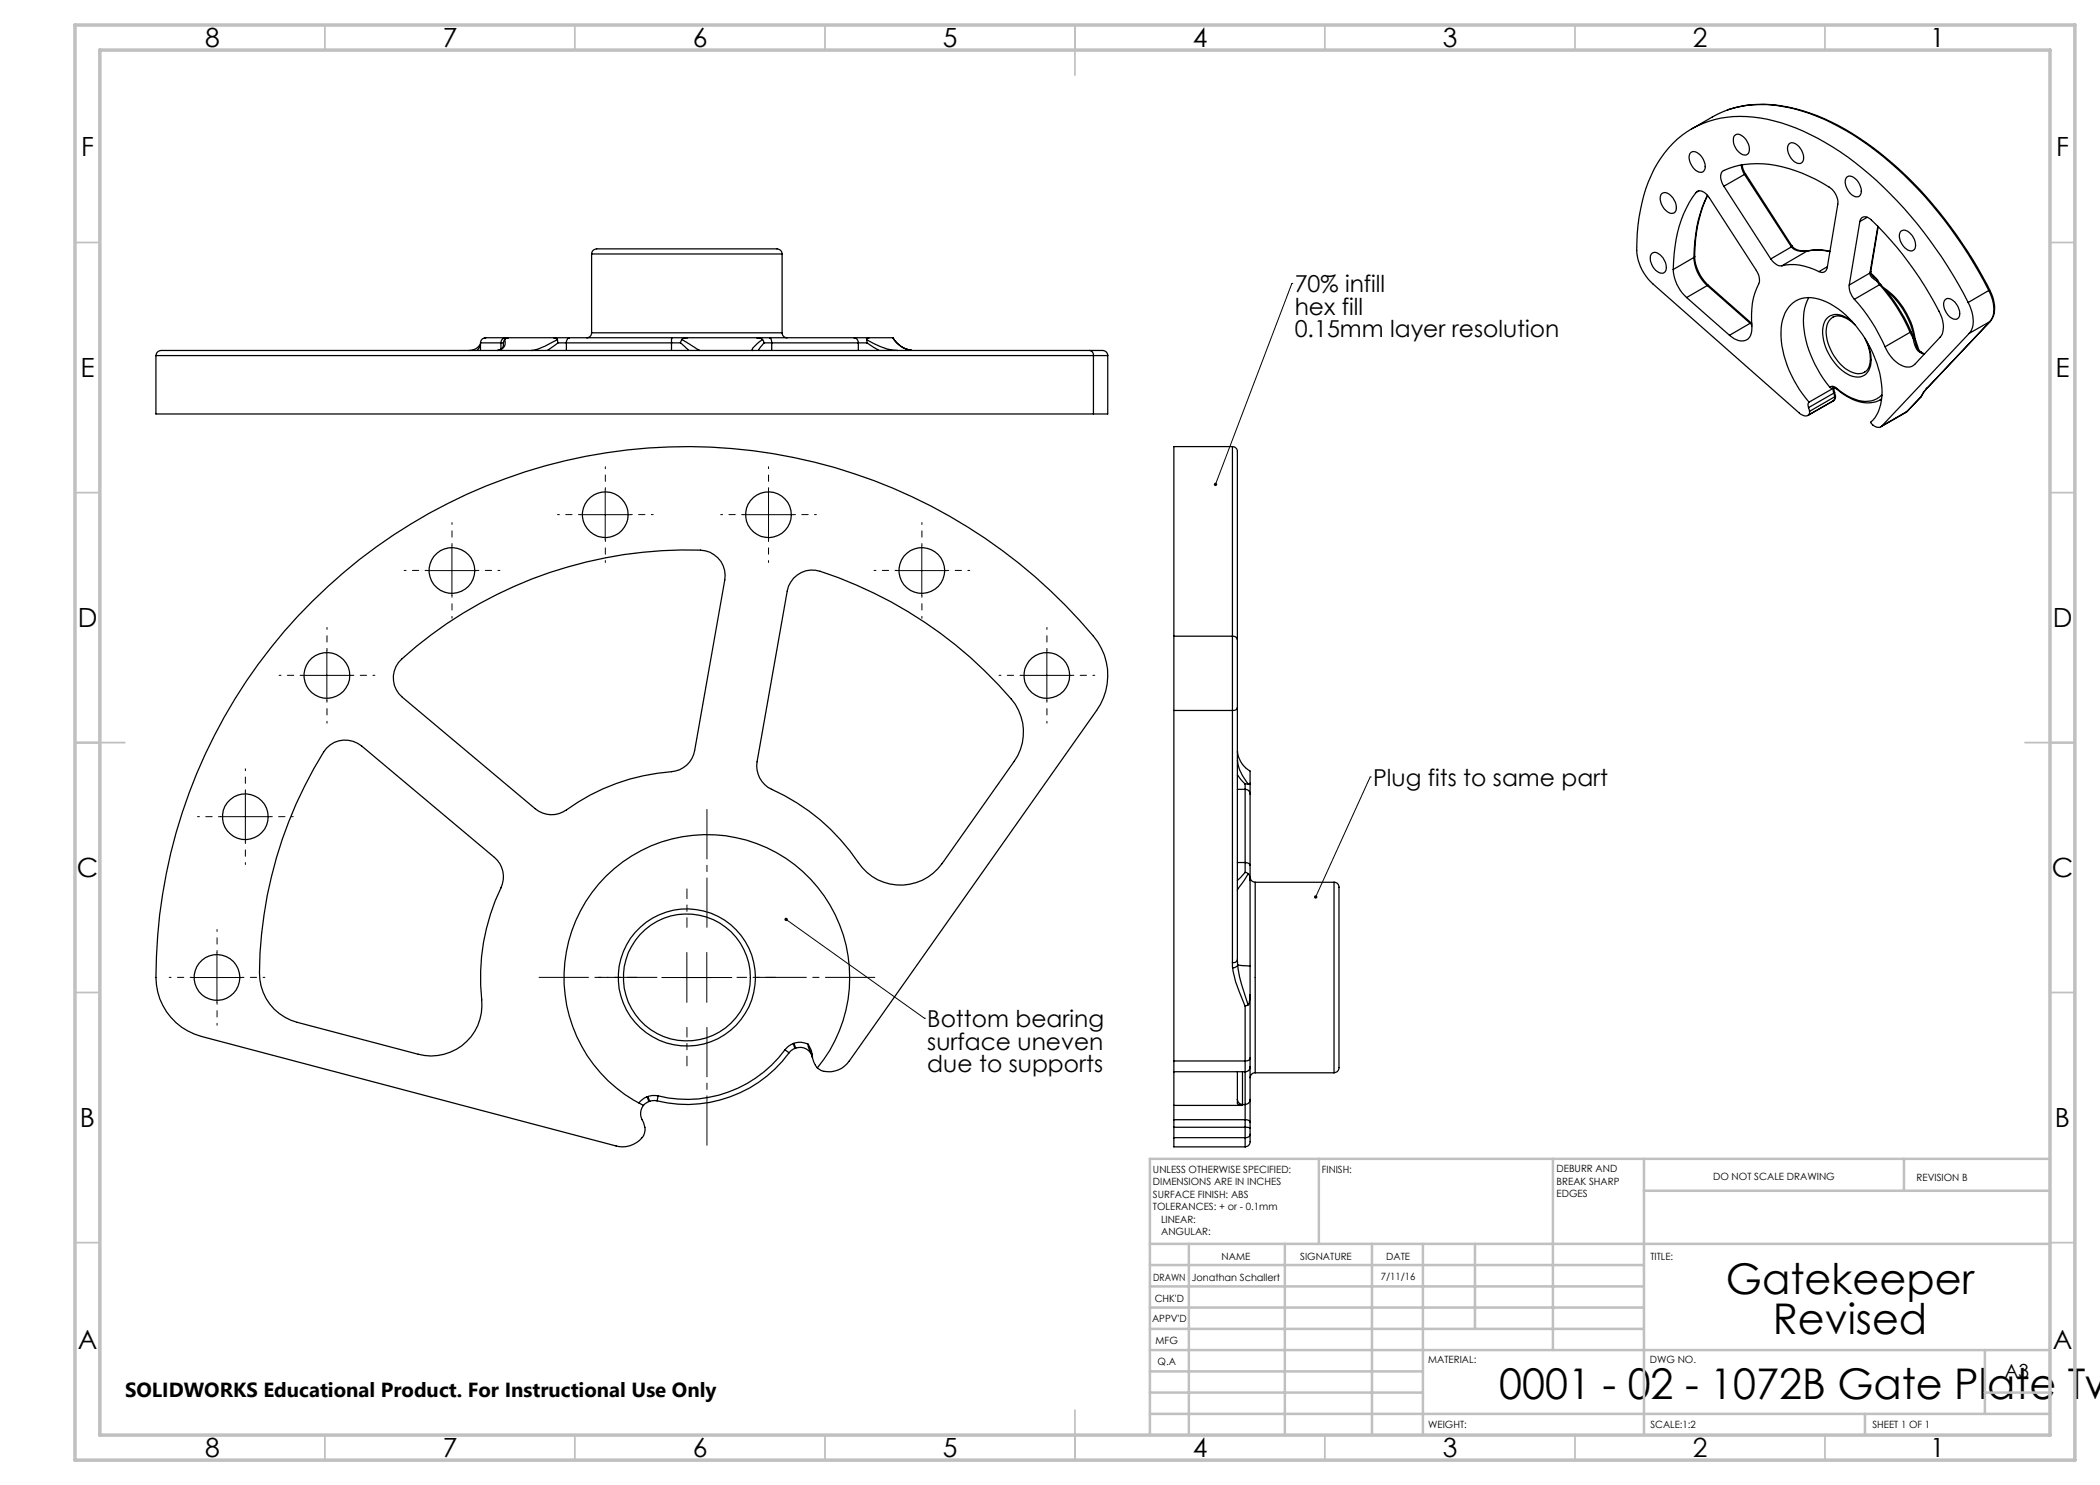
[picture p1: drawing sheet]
<svg xmlns="http://www.w3.org/2000/svg" width="420mm" height="297mm" viewBox="0 0 420 297" stroke-linecap="round" stroke-linejoin="round" font-family="sans-serif">
<path d="M127.4 195.5h-7.7M137.4 185.5v-7.7M147.4 195.5h7.7M137.4 205.5v7.7" fill="none" stroke="#000" stroke-width=".2" stroke-dasharray="15.2 1.3 1.3 1.3" stroke-dashoffset="13.3"/>
<g fill="none" stroke="#000" stroke-width=".2" stroke-dasharray="15.2 1.3 1.3 1.3" stroke-dashoffset="14.9">
<path d="M121.1 97.9v-4.5M153.7 97.9v-4.5M85.4 114.1h-4.6M90.4 109.1v-4.6M90.4 119.1v4.6M95.4 114.1h4.6M116.1 102.9h-4.6M121.1 107.9v4.6M126.1 102.9h4.5M148.7 102.9h-4.6M153.7 107.9v4.6M158.7 102.9h4.6"/>
<path d="M179.4 114.1h-4.6M184.4 109.1v-4.6M184.4 119.1v4.6M189.4 114.1h4.6M60.4 135.1h-4.6M65.4 130.1v-4.6M70.4 135.1h4.6M204.4 135.1h-4.6M209.4 130.1v-4.6M214.4 135.1h4.6M49.1 158.3v-4.5M65.4 140.1v4.5"/>
<path d="M209.4 140.1v4.5M44.1 163.3h-4.6M49.1 168.3v4.6M54.1 163.3h4.5M38.4 195.5h-4.6M43.4 190.5v-4.6M48.4 195.5h4.6M43.4 200.5v4.5"/>
</g>
<path d="M131.4 195.5h-23.6M141.4 185.5v-23.6M151.4 195.5h23.6M141.4 205.5v23.5" fill="none" stroke="#000" stroke-width=".2" stroke-dasharray="15.2 1.3 1.3 1.3" stroke-dashoffset="5.4"/>
<g fill="none" stroke="#000" stroke-width=".2">
<path d="M258.4 56.7h.1M258.4 56.7l-15.3 40.2M121 97.9v10M153.7 97.9v10M85.4 114.1h10M90.4 109.1v10M116.1 102.9h9.9M148.7 102.9h10M179.4 114.1h10M184.4 109.1v10M60.4 135.1h10M65.4 130.1v10"/>
<path d="M204.4 135.1h9.9M209.4 130.1v10M49.1 158.4v9.9M274 155.4h.1M274 155.4l-10.9 24M44.1 163.3h9.9M38.4 195.5h10M43.4 190.5v10M132.4 195.5h14M137.4 190.5v10M141.4 190.5v10M157.2 183.9l27.7 19.8"/>
<path d="M184.9 203.7h.1"/>
</g>
<g fill="none" stroke="#c0c0c0" stroke-width=".35">
<path d="M65 5v5M115 5v5M165 5v5M215 5v10M265 5v5M315 5v5M365 5v5M15 48.5h5M410 48.5h5M15 98.5h5M410 98.5h5M15 148.5h10"/>
<path d="M405 148.5h10M15 198.5h5M410 198.5h5M15 248.5h5M410 248.5h5M65 287v5M115 287v5M165 287v5M215 282v10M265 287v5M315 287v5M365 287v5"/>
</g>
<g fill="none" stroke="#c0c0c0" stroke-width=".5">
<path d="M263.8 231.8v17M310.6 231.8v38.2M328.8 231.8v55.2M328.8 238.2h81.2M380.8 231.8v6.4M410 231.8h-180v55.2M230 248.8h180M230 257.3h98.8M230 253h98.8M237.8 248.8v38.2M257 248.8v38.2M274.4 248.8v38.2"/>
<path d="M284.6 248.8v38.2M295 248.8v17M230 265.8h98.8M230 261.5h98.8M230 278.5h54.6M230 274.3h54.6M230 270h180M397 278.5h13M397 270v12.8M230 282.8h180M373 282.8v4.2"/>
</g>
<path d="M15 5h400v287h-400zM20 10h390v277h-390z" fill="none" stroke="#c0c0c0" stroke-width=".7"/>
<path d="M157 183.7a.34 .34 0 0 0 .2 .5 .34 .34 0 0 0 .4-.4 .34 .34 0 0 0-.6-.2l.2 .3zM262.9 179.1l-.1 .2 .1 .4 .2-.3-.1 .3a.34 .34 0 0 0 .5-.3 .34 .34 0 0 0-.6-.3zM242.8 96.7l.1 .5h.1l.1-.3-.1 .3a.33 .33 0 0 0 .4-.2 .33 .33 0 0 0-.1-.4 .33 .33 0 0 0-.5 .1z" fill="#000"/>
<g fill="none" stroke="#000" stroke-width=".25">
<path d="M332.4 38.7a1.73 1.73 0 0 1 2.2 .9 2.66 2.66 0 0 1 .4 2.8 1.48 1.48 0 0 1-2.2-.6 2.64 2.64 0 0 1-.4-3.1zM338 30.7a1.35 1.35 0 0 1 2.1 .4 2.86 2.86 0 0 1 .7 3.1 1.44 1.44 0 0 1-2.2-.7 2.88 2.88 0 0 1-.6-2.8zM338.3 25.8l4.2-2.4a20.9 20.9 0 0 1 15.1-1.9 47.4 47.4 0 0 1 20.4 11 84.7 84.7 0 0 1 19.8 25.6M339.2 38.5a1.34 1.34 0 0 1 2.1 .3l10 15.3a3.1 3.1 0 0 1 0 3.6 17.4 17.4 0 0 0-.9 8 2.1 2.1 0 0 1-2.2 2.5l-1.4-.5-.9-.6M339.2 38.5a23.7 23.7 0 0 0-4.5 13.8l-.1 1.6M339.8 38.2l-.6 .3M341.5 39a27.3 27.3 0 0 0-2.7 12.5M341.5 39.1a27.5 27.5 0 0 0-2.6 12.2M344.8 37.2a2.58 2.58 0 0 1-.3-2.9 18 18 0 0 1 13.3-.6 28 28 0 0 1 8.7 4.3l.8 1.2 .3 1.3-2.2 13a1.06 1.06 0 0 1-1.6 .8M344.8 37.2l9.4 14.6M345.6 21.9a25.8 25.8 0 0 1 17.8 1.2 61 61 0 0 1 23.1 17.7 91.1 91.1 0 0 1 11.4 17.2M347 27.1a1.66 1.66 0 0 1 2.2 .8 2.66 2.66 0 0 1 .4 2.8 1.48 1.48 0 0 1-2.1-.6 2.58 2.58 0 0 1-.5-3z"/>
<path d="M348.3 33l.2 1 .4 .9M348.4 33l.2 .8 .5 1M348.9 34.9l-4.1 2.3M348.9 34.9l9.3 14.3M349.1 34.8l9.3 14.3-.2 .1M349.1 34.8l-.2 .1M357.9 28.7a1.62 1.62 0 0 1 2.1 1 2.26 2.26 0 0 1 .3 2.9 2.07 2.07 0 0 1-2.4-1.6l-.4-1.1 .1-.7zM369.2 35.6a1.35 1.35 0 0 1 2.1 .4 2.86 2.86 0 0 1 .7 3.1 1.44 1.44 0 0 1-2.1-.7 2.88 2.88 0 0 1-.7-2.8zM118.3 50.8a1.1 1.1 0 0 1 1.4-1h33.7a4.8 4.8 0 0 1 2.6 .1l.4 .5v.4M118.3 50.8h38.1M118.3 50.8v15.8M156.4 50.8v15.8"/>
<path d="M330.4 50.7a1.66 1.66 0 0 1 2.2 .9 2.66 2.66 0 0 1 .4 2.8 1.48 1.48 0 0 1-2.2-.7 2.58 2.58 0 0 1-.4-3zM334.6 53.9a8 8 0 0 0 2.7 5.6M337.3 59.5l8.6 7.6M338.8 51.5a8 8 0 0 0 2.7 5.6M338.8 51.5l-4.2 2.4M338.9 51.3a8.5 8.5 0 0 0 2.8 5.8M338.9 51.3l-.1 .2M341.5 57.1l-4.2 2.4M341.5 57.1l8.5 7.6M341.7 57.1h-.2M341.7 57.1l8.6 7.5M354.2 51.8a2.54 2.54 0 0 0 2.2 1.4"/>
<path d="M356.4 53.2a10.5 10.5 0 0 1 7.4 1.1M358.2 49.2l.1 .2M358.3 49.4a2.8 2.8 0 0 0 2.5 .8M358.3 49.4l-4.1 2.4M358.4 49.1l.1 .2-.2 .1M358.5 49.3a3.9 3.9 0 0 0 3 .9M360.8 50.2h.6M361 50.2h-.2M361.4 50.2a9.6 9.6 0 0 1 4.6 .1M361.4 50.2l-5 3M361.5 50.2l2-.3 2.5 .4M361.5 50.2h-.1"/>
<path d="M361.8 59.5a10.6 10.6 0 0 0-.8 7.5 24.2 24.2 0 0 0 5 10.5M365.5 53.3l-1.7 1M369.9 57a3.7 3.7 0 0 0 1 2.9M370.9 59.9a35 35 0 0 1 6.1 9.5M372 44.3a1.13 1.13 0 0 1 .8-.9 1.13 1.13 0 0 1 1.2 .3 67.4 67.4 0 0 1 14.3 19.8 4.2 4.2 0 0 1-.3 3.9l-5.1 5.5a2.5 2.5 0 0 1-3.2-.1l-.9-.8-.8-1-1-1.6M372 44.3l-2.1 12.7M373.5 43.5l-1.5 .8M374 54.6l.3 .9 1.1 .7M374 54.6l-4.1 2.4M374 54.5v.1M374.2 54.4l.1 .5 .3 .4M374.2 54.3v.1"/>
<path d="M374.2 54.3l-.2 .2M374.2 54.4l-.2 .2M374.2 54.7l1.3 1.3M374.6 55.3l.9 .7M375.4 56.2l.5 .7M375.5 55.9l.6 1M375.5 56l-.1 .2M375.6 45.3l-1.6 9.2M375.6 45.3l-1.4 9M375.9 56.9a34.7 34.7 0 0 1 6.1 9.6M375.9 56.9l-5 3M376.1 56.9a34.3 34.3 0 0 1 6.1 9.4"/>
<path d="M376.1 56.9h-.2M376.8 57.6a14.9 14.9 0 0 1 6.2 10.2M377.2 58.1a15.7 15.7 0 0 1 5.6 9.3M380.2 46.2a1.73 1.73 0 0 1 2.2 .9 2.66 2.66 0 0 1 .5 2.8 1.53 1.53 0 0 1-2.2-.7 2.58 2.58 0 0 1-.5-3zM389.1 59.9a1.62 1.62 0 0 1 2.2 .9 2.26 2.26 0 0 1 .2 2.9 2.07 2.07 0 0 1-2.4-1.5l-.4-1.2 .1-.6zM397.8 58.1a6.3 6.3 0 0 1 .5 5.9l-.3 .3M397.8 58.1l-4.2 2.4M397.9 58a5.9 5.9 0 0 1 .3 6.1l-.1 .1M397.9 58l-.1 .1M31.2 71.1h187.5M31.2 71.1v11.7h187.5M96.1 68.8a2.43 2.43 0 0 1-2.4 1.3"/>
<path d="M96.1 68.6h4.1M96.1 69l-.7 1.1M96.1 68.6v1.5M97.1 67.6a1.02 1.02 0 0 0-1 1M97.1 67.6h4M97.1 67.6h-.2M100.2 68.6h.5M100.2 68.6v1.2M100.7 68.6a1.23 1.23 0 0 1-1.3 1.5M100.9 67.9a1.58 1.58 0 0 1-1.4 2.2M100.9 67.9l-.2 .7M101.1 67.6a1.03 1.03 0 0 0-.9 1"/>
<path d="M101.1 67.6h.6M101.7 67.6l-.8 .3M101.7 67.6h9.1M110.8 67.6h.4l.3 .3M110.8 67.6h3.1M111.5 67.9l-2.5 1.3-1.8 .8-.9 .1h.1M111.5 67.9l.1 .7M111.6 68.6h1.7M111.6 68.6l-2.2 1.5M113.3 68.6h21M113.3 68.6v1.5M113.9 67.6a.94 .94 0 0 0-.6 1"/>
<path d="M113.9 67.6h20.5M118.3 66.6a.97 .97 0 0 1-1 1M118.3 66.6h38.1M134.3 68.6h1.8M134.3 68.6v1.5M134.4 67.6l-.1 1M134.4 67.6h3.1M136.1 68.6l1.7 1.5M136.3 67.9l3.6 2.2h-.1M136.3 67.9l-.2 .7M137.5 67.6l-.8 .1-.4 .2M137.5 67.6h13.9"/>
<path d="M151.4 67.6l.8 .1 .3 .2M151.4 67.6h2.5M152.5 67.9a4.7 4.7 0 0 0-2.1 2.2h.2M152.5 67.9l.3 .7M152.8 68.6h1.5M152.8 68.6l-1.1 1.5M153.9 67.6a.93 .93 0 0 1 .4 1M153.9 67.6h16.9M154.3 68.6h17.4M154.3 68.6v1.5M156.4 66.6a.97 .97 0 0 0 1 1M170.8 67.6a.98 .98 0 0 1 .9 1"/>
<path d="M170.8 67.6h3M171.7 68.6h1.7M171.7 68.6v1.5M173.3 67.9l.1 .7M173.3 67.9a13.6 13.6 0 0 0 6.3 2.2M173.4 68.6l2.5 1.5M173.8 67.6l-.4 .1-.1 .2M173.8 67.6h4.8M178.6 67.6a5.1 5.1 0 0 0 3.7 2.5 5.1 5.1 0 0 1-3.7-2.5zM178.6 67.6h.1M217.9 70.1h.9a4.1 4.1 0 0 1 2.3 .2l.4 .4v.4M217.9 70.1h-183.6a5.1 5.1 0 0 0-2.7 .2l-.2 .3-.2 .5"/>
<path d="M217.9 70.1a.93 .93 0 0 1 .8 1M218.7 71.1h2.8M218.7 71.1v11.7M221.5 71.1v11.7h-2.8M350 64.7l-4.1 2.4M350 64.7l.3 .2M350.3 64.6l-.3 .1M350.3 64.6v.1M366 77.5l.3 .2 .4-.1M366.6 77.3l-.6 .2M366.6 77.3l.3 .3M366.6 77.3h.1"/>
<path d="M366.6 77.3l.7 .4M366.7 77.6l-4.9 2.8M366.7 78.6l.2 .8M366.7 78.6l-5 2.9M366.9 77.6h-.2M366.9 77.6h.1M366.9 77.6l.5 .3M366.9 78.5l-.1-.9-.2 .3 .1 .7M366.9 78.5l.2 .7M366.9 79.4l-.2 .7M366.9 78.5l-.2 .1M366.9 79.4l-5 2.9"/>
<path d="M367.1 79.2l-.1 .5-.2 .4M367.1 79.2l-.2 .2M367.3 77.7a8.7 8.7 0 0 0 6.9 2.5 4.3 4.3 0 0 0 2.1-1.1M367.3 77.7l.1 .2M367.4 77.9a8.8 8.8 0 0 0 7.7 2.5l1-.5M370.4 64.3a4.3 4.3 0 0 0-4.3-1.2 3.7 3.7 0 0 0-1.5 4.2 10.3 10.3 0 0 0 6 8 2.72 2.72 0 0 0 3.6-2.7l-.1-1.9-.7-2.3M371 64.9a4.8 4.8 0 0 0-3.9-1.7 2.69 2.69 0 0 0-1.9 2.9 9.8 9.8 0 0 0 4.9 8.2l.5 .2a2.85 2.85 0 0 0 2.3 0M372.9 74.4v.1M373 67.7a6.9 6.9 0 0 1 .6 6l-.7 .8M376.1 79.9l.2-.1zM376.3 79.1l.1 .1M376.4 79l-.1 .1"/>
<path d="M382 66.5l.6 1.1M382 66.5l-5 2.9M382.2 66.3l.7 1.4M382.2 66.3l-.2 .2M382.6 67.6a4 4 0 0 0 1.4 2.8M382.8 67.6l.6 1.8 .8 1M382.8 67.6l1 2.4M382.8 67.6h-.2M384 70.4l.8 .5M384.2 70.4l.7 .4M384.2 70.4h-.2M384.2 79.3l-2.8 3"/>
<path d="M385.3 77.8l-1.2 1.6 1.1-1.5M385.3 77.8l-.1 .1M385.4 77.6l-.1 .2M385.4 77.6l-.2 .3M393.6 60.5a81.6 81.6 0 0 0-25.5-30.1 38.2 38.2 0 0 0-18.8-7.1 18.9 18.9 0 0 0-19.1 11.8 34.6 34.6 0 0 0-2.7 16.2 9.8 9.8 0 0 0 3.1 5.5l29.3 25.8a1.3 1.3 0 0 0 2 .2v-.5M393.6 60.5a6.3 6.3 0 0 1 .5 5.8l-.3 .4M393.8 66.7l-17.4 18.5M398 64.3l-4.2 2.4M398.1 64.2l-.1 .1M398.1 64.2l-12.7 13.4M246.5 89.3a1.06 1.06 0 0 1 1 1.4v37.2M246.5 89.3h-11.7v37.9"/>
<path d="M246.5 89.3v37.9M361.7 81.5l.2 .8M361.8 80.4a.98 .98 0 0 0-.1 1.1M361.8 80.4a21.4 21.4 0 0 1-5.6-14.9 6.3 6.3 0 0 1 4.1-5.8 9.2 9.2 0 0 1 7.3 2 22.2 22.2 0 0 1 8.8 17.6 7.9 7.9 0 0 1-2.2 5.3l.2 .2a1.52 1.52 0 0 0 2 .4M366.7 80.1l-5.1 3M366.7 80.1l-.1 .1M366.8 80.1h-.2M366.8 80.1h-.1M381.4 82.3l.1-.1-.3 .2M381.4 82.3l-5.2 3.1M381.4 82.3l-5 2.9M158.7 115.6a5 5 0 0 1 5.3-1.3 84.8 84.8 0 0 1 39.1 26.6 10.2 10.2 0 0 1-.3 11.4l-14.4 20.4a10.1 10.1 0 0 1-16.7-.2 41.7 41.7 0 0 0-18.1-15 5.2 5.2 0 0 1-2.2-5.1l6-34.2 .3-.9z"/>
<path d="M80.4 131.8a84.6 84.6 0 0 1 60.7-21.6 5 5 0 0 1 3.9 5.8l-6.1 34.1a5.1 5.1 0 0 1-4.6 4.2 42.2 42.2 0 0 0-21.8 8.1 5 5 0 0 1-5.5-.7l-26.5-22.3a5.1 5.1 0 0 1-.1-7.6zM234.8 127.2v14.9M234.8 127.2h11.7M246.5 127.2v14.9M246.5 127.2a.9 .9 0 0 1 1 .7M247.5 127.9v13.6M65.3 149.6a5.1 5.1 0 0 1 7-.4l26.6 22.3a5.1 5.1 0 0 1 1.3 6.1 41.2 41.2 0 0 0-3.9 22.4 10.2 10.2 0 0 1-12.7 10.9l-24.2-6.4a10.1 10.1 0 0 1-7.5-10 84.2 84.2 0 0 1 13.4-44.9zM234.8 142.1h11.7M234.8 142.1v70.1M246.5 142.1v50.4M247.5 141.5a.8 .8 0 0 1-1 .6M247.5 152.1a9.3 9.3 0 0 0 2.2 4.8"/>
<path d="M247.5 155l1.5 1.8M247.5 141.5v50.5M247.5 157.9h1.5M247.5 150.2a4.9 4.9 0 0 0 2.5 4M249 157.9v14.6M249 157.9a.97 .97 0 0 1 1 .9M249 156.8v1.1M249 156.8l.7 .1M250 158.8v14.3M250 156.7l-.1 .2h-.2M250 156.7v2.1M250 154.2v2.5"/>
<path d="M247.5 172.5h1.5M249 172.5v2M249 174.5l.7 .2M249 172.5a.89 .89 0 0 1 1 .6M249 174.5l-1.5 1.6M249.7 174.7l-2.2 3.3M249.7 174.7l.2 .5 .1 .9M250 175.4a1.09 1.09 0 0 0 1 1.1M250 176.1v17.1M250 173.1v3M251 176.5v38.1M251 176.5h15.8"/>
<path d="M266.8 176.5a1.09 1.09 0 0 1 1 1.5v34.5a2.1 2.1 0 0 1-.4 1.9l-.6 .2M266.8 176.5v38.1M246.5 192.5v1.1M246.5 193.6a33.8 33.8 0 0 0 2.5 7.6M247.5 192a.89 .89 0 0 1-1 .5M247.5 192v1M247.5 193a1.07 1.07 0 0 1-1 .6M247.5 193a35.7 35.7 0 0 0 2.1 8M247.5 193l2.5 .2M250 193.2v5.8M250 199a2.85 2.85 0 0 1-.3 1.9l-.1 .1M250 199v12.6"/>
<path d="M129.4 219.4l.4 .9M129.4 219.4l-1.1 .6-.5 .6M129.6 219.3l.3 1M129.6 219.3l-.2 .1M131.7 219.2l-1.3-.1-.8 .2M131.7 219.2l-.3 1M157 210a24.4 24.4 0 0 1-25.3 9.2M157 210l.8 .6M157.8 210.6a25.4 25.4 0 0 1-26.4 9.6M158.6 208.7a3.6 3.6 0 0 0-1.6 1.3M158.6 208.7l.4 1M158.8 208.7l.3 .9"/>
<path d="M158.8 208.7a3.5 3.5 0 0 1 2.8 .1M158.8 208.7h-.2M159 209.7l-.7 .3-.5 .6M159.1 209.6l-.1 .1M161.6 208.8l.1 .7 .8 2a2.53 2.53 0 0 0-3.4-1.9M161.6 208.8a9.3 9.3 0 0 1 1.1 3.4l.8 1.4M163.5 213.6l.3 .2a3.7 3.7 0 0 0 3.8 .2 5.2 5.2 0 0 0 2.3-1.8l49.4-70.1a12.2 12.2 0 0 0-.6-14.9 106.1 106.1 0 0 0-118.3-31.2 106.1 106.1 0 0 0-69.1 101 12.2 12.2 0 0 0 9 10.3l82.9 21.9a4.7 4.7 0 0 0 5.7-2.6 5.6 5.6 0 0 0-.7-3.4v-1.1l.5-1M163.5 213.6a28.6 28.6 0 0 0-5.8-41.5 28.6 28.6 0 0 0-40.9 8.8 28.6 28.6 0 0 0 11.9 40.2M234.8 214.3v6.8M234.8 212.2v2.1M234.8 214.3h14.2M234.8 212.2h14.2"/>
<path d="M247.5 219.9a1.09 1.09 0 0 0 1 1M247.5 219.9v.8a.98 .98 0 0 0 1 .4M247.5 214.3v5.6M248.5 214.3v6.6M249 212.2v2.1M249 214.3v6.6M249 201.2v11M249.6 201l-.6 .2M250 213.4a.96 .96 0 0 1-1 .9M250 219.9a1.02 1.02 0 0 1-1 1M250 211.6a.8 .8 0 0 1-1 .6M250 211.6v1.8"/>
<path d="M250 213.4v6.5M250 219.9v4.5M251 214.6a1.02 1.02 0 0 0-1 .9M251 214.6h15.8M129.8 220.3l-1.1 .8M129.9 220.3h-.1M131.4 220.2l-.6-.1-.9 .2M234.8 221.1v2.8M234.8 225.5v2M234.8 223.9v1.6M234.8 227.5v1.9h14.2M234.8 221.1h13.7"/>
<path d="M234.8 223.9h14.2M234.8 225.5h14.2M234.8 227.5h14.2M248.5 220.9v.2M248.5 220.9h.5M249 223.9a.9 .9 0 0 1 1 .5M249 225.5v2M249 225.5l1 .1M249 223.9v1.6M249 220.9v3M249 227.5v1.9M250 226.9v1a1.14 1.14 0 0 1-1 1.5"/>
<path d="M250 226.9a.83 .83 0 0 1-1 .6M250 225.6v1.3M250 224.4v1.2"/>
<circle cx="90.4" cy="114.1" r="4.6"/>
<circle cx="121.1" cy="102.9" r="4.6"/>
<circle cx="153.7" cy="102.9" r="4.6"/>
<circle cx="184.4" cy="114.1" r="4.6"/>
<circle cx="65.4" cy="135.1" r="4.6"/>
<circle cx="209.4" cy="135.1" r="4.6"/>
<circle cx="49" cy="163.4" r="4.6"/>
<circle cx="43.4" cy="195.5" r="4.6"/>
<circle cx="137.4" cy="195.5" r="12.7"/>
<circle cx="137.4" cy="195.5" r="13.7"/>
</g>
<g font-size="8.5">
<text x="345.2" y="258.8">Gatekeeper</text>
<text x="354.6" y="266.9">Revised</text>
<text x="299.8" y="279.7">0001 - 02 - 1072B Gate Plate Tw</text>
</g>
<g font-size="5.3">
<text x="41" y="9.5">8</text>
<text x="88.5" y="9.5">7</text>
<text x="138.5" y="9.5">6</text>
<text x="188.5" y="9.5">5</text>
<text x="238.5" y="9.5">4</text>
<text x="288.5" y="9.5">3</text>
<text x="338.5" y="9.5">2</text>
<text x="386" y="9.5">1</text>
<text x="16.2" y="31.3">F</text>
<text x="411.2" y="31.3">F</text>
<text x="16.1" y="75.5">E</text>
<text x="411.1" y="75.5">E</text>
<text x="15.5" y="125.5">D</text>
<text x="410.5" y="125.5">D</text>
<text x="15.4" y="175.5">C</text>
<text x="410.4" y="175.5">C</text>
<text x="16" y="225.5">B</text>
<text x="411" y="225.5">B</text>
<text x="15.5" y="269.8">A</text>
<text x="410.5" y="269.8">A</text>
<text x="41" y="291.5">8</text>
<text x="88.5" y="291.5">7</text>
<text x="138.5" y="291.5">6</text>
<text x="188.5" y="291.5">5</text>
<text x="238.5" y="291.5">4</text>
<text x="288.5" y="291.5">3</text>
<text x="338.5" y="291.5">2</text>
<text x="386" y="291.5">1</text>
</g>
<g font-size="4.7">
<text x="258.9" y="58.4">70% infill</text>
<text x="258.9" y="63">hex fill</text>
<text x="258.9" y="67.5">0.15mm layer resolution</text>
<text x="274.6" y="157.1">Plug fits to same part</text>
<text x="185.5" y="205.4">Bottom bearing</text>
<text x="185.5" y="209.9">surface uneven</text>
<text x="185.5" y="214.4">due to supports</text>
</g>
<text font-size="4.1" x="25" y="279.3">SOLIDWORKS Educational Product. For Instructional Use Only</text>
<text font-size="3.9" x="400.9" y="275.5">A3</text>
<g font-size="2">
<text x="230.6" y="234.6">UNLESS OTHERWISE SPECIFIED:</text>
<text x="230.6" y="237.1">DIMENSIONS ARE IN INCHES</text>
<text x="230.6" y="239.6">SURFACE FINISH: ABS</text>
<text x="264.4" y="234.6">FINISH:</text>
<text x="311.3" y="234.5">DEBURR AND</text>
<text x="311.3" y="237">BREAK SHARP</text>
<text x="311.3" y="239.5">EDGES</text>
<text x="342.6" y="236">DO NOT SCALE DRAWING</text>
<text x="383.3" y="236.2">REVISION B</text>
<text x="230.6" y="242.1">TOLERANCES: + or - 0.1mm</text>
<text x="232.2" y="244.6">LINEAR:</text>
<text x="232.2" y="247.1">ANGULAR:</text>
<text x="244.3" y="252">NAME</text>
<text x="260" y="251.9">SIGNATURE</text>
<text x="277.2" y="251.9">DATE</text>
<text x="330.1" y="251.9">TITLE:</text>
<text x="230.6" y="256.1">DRAWN</text>
<text x="238.4" y="256.1">Jonathan Schallert</text>
<text x="276.2" y="255.9">7/11/16</text>
<text x="230.9" y="260.3">CHK'D</text>
<text x="230.4" y="264.4">APPV'D</text>
<text x="231.1" y="268.8">MFG</text>
<text x="231.5" y="273">Q.A</text>
<text x="285.6" y="272.5">MATERIAL:</text>
<text x="330" y="272.5">DWG NO.</text>
<text x="285.6" y="285.5">WEIGHT:</text>
<text x="330.1" y="285.6">SCALE:1:2</text>
<text x="374.5" y="285.6">SHEET 1 OF 1</text>
</g>
</svg>
